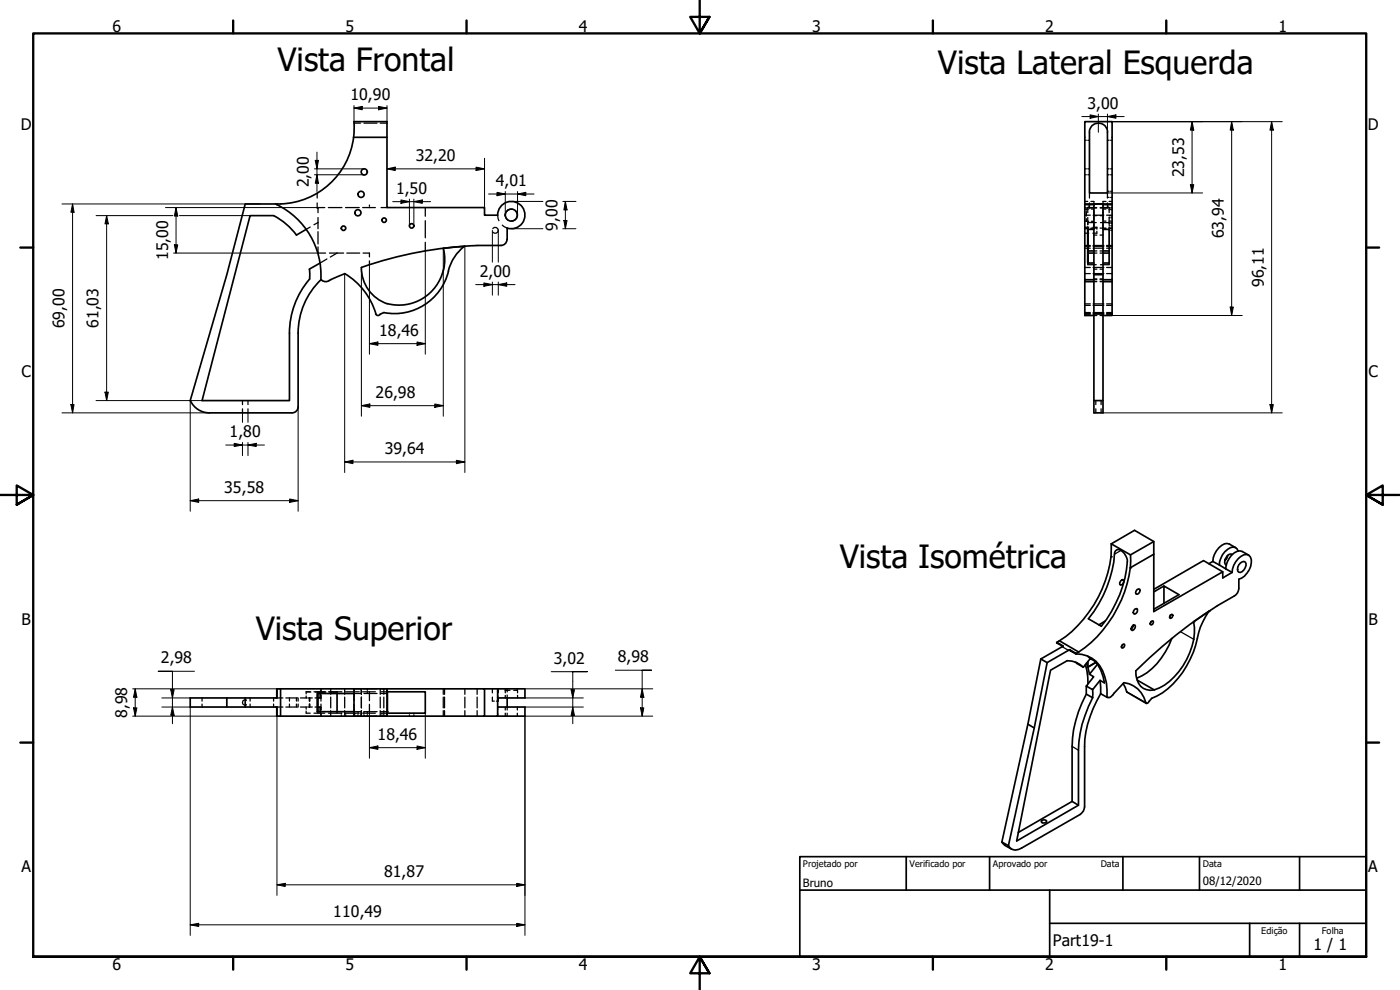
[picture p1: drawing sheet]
<svg xmlns="http://www.w3.org/2000/svg" width="420mm" height="297mm" viewBox="0 0 420 297" stroke-linecap="round" stroke-linejoin="round" font-family="sans-serif">
<!-- layer: Oculto (ISO) -->
<g fill="none" stroke="#000" stroke-width=".38">
<path d="M106.2 36.9h2M109.2 36.9h4M114.1 36.9h2M95.2 57.9v1.5M325.6 42.1h.4M325.6 50.7h.4M325.6 52.4h.4M326.5 42.1h.5M326.5 50.7h.5M326.5 52.4h.5M327 57.9v1.5M332.4 57.9v1.5"/>
<path d="M332.4 42.1h.5M332.4 59.2h.5M332.4 57.4h.5M332.4 50.7h.5M332.4 52.4h.5M333.3 42.1h.5M333.3 59.2h.5M333.3 57.4h.5M333.3 50.7h.5M333.3 52.4h.5M93.1 68.1l-1.2 .7M95.2 60.9l.1 1.5"/>
<path d="M95.2 62.4h.2M95.4 74.1v1.8h2.3M95.4 65.3v3.3M95.4 69.5v3.7M95.4 66.8l-1.2 .6M97.5 62.3h-2.1v1.5M98.1 77.7l-2 1.2M98.6 62.3h4M98.9 75.9h4.2M101.2 75.9l-2.1 1.2M103.7 62.3h4.1M104.1 75.9h3.8"/>
<path d="M108.8 62.3h3.8M109 75.9h1.9v1.2M110.9 61.5v.3M110.9 62v.3M110.9 78.3v1.1M114.4 62.3h1.7M127.6 62.3v2.6M127.6 66.2v5.2M127.6 72.7v2.6M147.9 68.6l.4-.4h.6l.5 .4 .1 .5-.1 .5-.5 .4h-.6l-.4-.4M149.4 64.6l.3 1.6M150.7 67.5l1.5 .9"/>
<path d="M151.7 64.1l-.1 .7 .4 .8 .4 .4M153.7 62.8l-1.3 .2-.5 .7M154.7 63.2a1.79 1.79 0 0 1 .4 2 1.79 1.79 0 0 1-1.7 1.1M325.6 62.3h.3M325.6 73.9h1.6M325.6 74.5h1.6M325.6 73.6h1.6M325.6 64.6h1.6M325.6 68.2h1.2M325.6 70h1.2M325.6 62.7h.2M325.6 68.4h.9"/>
<path d="M325.6 60.4h.9M325.6 68.6h.9M325.6 66.3h.2M325.9 62.7h.9M325.9 66.3h.1M326 62.7v.3M326 63.4v.4M326 63.9v.9M326 65.6v.8h.8M326.2 62.3h.4M326.5 68.1v.7v-.7M326.5 78.3v1.1h2.5"/>
<path d="M326.5 65.3v2.1M326.5 68.8v2.9M326.5 73.1v4M326.5 66.8h2.5M326.7 62.1l-.2 .2v1.5M326.8 62.3h2.3M327 60.9v1.5h2.1M327 61.5l-.2 .3M327.4 60.4h.9v1.4M327.4 68.4h1.8M327.5 62.7h.8M327.5 66.4h.8"/>
<path d="M328 68.2h1.2v.6M328 73.9h3.3M328 74.5h3.3M328 73.6h3.3M328 64.6h3.3M328.3 75.9h.9M328.3 75.3h.9M328.3 70.5h.9M328.3 64.7h.9M328.3 63.2v2.6M328.3 67.2v1.4h-.9M329.2 69.4v.6h-1.2"/>
<path d="M330.1 75.9h.9M330.1 75.3h.9M330.1 70.5h.9M330.1 64.7h.9M330.1 68.4h1.8M330.2 62.3h2.3M330.3 66.8h2.6M331 62.7h.9M331 63.2v2.6M331 67.2v1.4h.9M331 66.3h.9M331.9 60.4h-.9v1.4"/>
<path d="M332.1 73.9h1.7M332.1 74.5h1.7M332.1 73.6h1.7M332.1 64.6h1.7M332.4 60.9v1.5h-2.2M332.4 61.5l.1 .3M332.6 62.1l.3 .2v1.5M332.7 62.3h.4M332.9 79.2v.2h-2.6M332.9 65.3v2.1M332.9 68.1v.7M332.9 78.9v.1"/>
<path d="M332.9 62.7h.9M332.9 68.4h.9M332.9 60.4h.9M332.9 68.6h.9M332.9 69.1h.2M332.9 67.7h.2M332.9 64.8h.2M332.9 62.9h.2M332.9 66.7h.2M332.9 65.3h.2M332.9 67h.2M332.9 66.3h.9"/>
<path d="M333.4 62.3h.4M333.4 69.1h.4M333.4 67.7h.4M333.4 64.8h.4M333.4 62.9h.4M333.4 66.7h.4M333.4 65.3h.4M333.4 67h.4M325.6 80.2h1.6M325.6 91.2h1.6M325.6 82.1h1.6M325.6 94.3h1.6"/>
<path d="M325.6 93.8h1.6M325.6 91.6h1.6M325.6 94.1h1.6M328 80.2h3.3M328 91.2h3.3M328 82.1h3.3M328 94.3h3.3M328 93.8h3.3M328 91.6h3.3M328 94.1h3.3M328.3 94.7h.9M328.3 83.9h.9"/>
<path d="M328.3 84.5h.9M328.3 80.8h.9M328.3 83.7h.9M330.1 94.7h.9M330.1 83.9h.9M330.1 84.5h.9M330.1 80.8h.9M330.1 83.7h.9M332.1 80.2h1.7M332.1 91.2h1.7M332.1 82.1h1.7M332.1 94.3h1.7"/>
<path d="M332.1 93.8h1.7M332.1 91.6h1.7M332.1 94.1h1.7M72.8 120.2v1.2M72.8 122.7v1.2M74.4 120.2v1.2M74.4 122.7v1.2M328.9 120.2v1.2M328.9 122.7v1.2M330.5 120.2v1.2M330.5 122.7v1.2M60.6 209.4v1"/>
<path d="M60.6 211.3v.8M74 210.1l-.7-.1-.4 .3-.1 .5 .1 .5 .4 .3 .7-.2M75.1 209.4v1M75.1 211.3v.8M82.1 209.4v1M82.1 211.3v.8M83.1 209.4h1.8M83.1 212.1h1.8M85.8 209.4h3.5M85.8 212.1h3.5M86.9 209.4v1M86.9 211.3v.8"/>
<path d="M89 209.4v1M89 211.3v.8M89.5 209.4v1M89.5 211.3v.8M90.2 212.1h2M90.2 209.4h2M91.9 207.6h1.2M91.9 207.6h1.4M91.9 213.3v.7h1.2M91.9 207.6v.6M91.9 208.8v.6M91.9 212.1v.7"/>
<path d="M92.5 209.4h1.2M92.5 212.1h1.2M92.8 209.4v1M92.8 211.3v.8M92.9 209.4v1M92.9 211.3v.8M93 209.4v1M93 211.3v.8M94.2 207.6h3.6h-3.1M94.2 214h3.3M94.6 209.4h.8M94.6 212.1h.8"/>
<path d="M95.4 207.6v.2M95.4 207.9v.2M95.4 213.5v.2M95.4 213.8v.2M96.1 207.6v.2M96.1 207.9v.2M96.1 213.5v.2M96.1 213.8v.2M96.1 209.4h.1M96.1 212.1h.1M96.3 209.4h.1M96.3 211.3v1.7v-.9"/>
<path d="M96.3 206.7v.9M96.3 208.5v1.9M96.3 214v.9M98.6 207.6h4M98.6 214h4M99.3 206.7v1.6M99.3 209.2v3.2M99.3 213.2v1.7M101.2 207.6v.2M101.2 207.9v.2M101.2 213.5v.2M101.2 213.8v.2"/>
<path d="M102.4 214v.2M102.4 214.6v.3M103.4 206.7v1.6M103.4 209.2v3.2M103.4 213.2v1.7M103.7 207.6h4.1M103.7 214h4.1M103.8 214v.2M103.8 214.6v.3M106.1 214.9h2M106.1 206.7h2M106.2 211.3v2.2h2"/>
<path d="M106.3 206.7v.5M106.3 207.8v.6M106.3 213.2v.5M106.3 214.3v.6M106.5 214v.2M106.5 214.6v.3M107.4 213.5v.5M107.4 214.4v.5M108.2 208.1h-2v2.1M108.3 214v.2M108.3 214.6v.3M108.4 206.7v.4"/>
<path d="M108.4 207.6v.5M108.4 213.5v.5M108.4 214.4v.5M108.5 206.7v1.6M108.5 209.2v3.2M108.5 213.2v1.7M108.8 207.6h3.8M108.8 214h3.8M109.1 214.9h4M109.1 206.7h4M109.2 208.1h4M109.2 214.4v.5"/>
<path d="M110.2 206.7v.4M110.2 207.6v.5M110.2 213.5v.5M110.2 214.4v.5M110.9 207.6v.2M110.9 207.9v2.3M110.9 211.3v2.4M110.9 213.8v.2M113.2 213.5h-4v.5M114.1 209.2v3.2M114.1 213.2v1.7h2M114.2 213.5h1.9"/>
<path d="M114.2 208.1h1.9M114.4 207.6h1.7M114.4 214h1.7M114.6 214v.2M114.6 214.6v.3M115.2 206.7v1.6M115.2 209.2v3.2M115.2 213.2v1.7M116 214v.2M116 214.6v.3M116.1 206.7h-2v1.6M116.3 206.7v.3"/>
<path d="M116.3 207.3v.3M116.3 214v.2M116.3 214.6v.3M122.9 214v.2M122.9 214.6v.3M124.2 214v.2M124.2 214.6v.3M133 206.7v1.6M133 209.2v3.2M133 213.2v1.7M133.4 206.7v1.6M133.4 209.2v3.2"/>
<path d="M133.4 213.2v1.7M139.5 206.7v1.6M139.5 209.2v3.2M139.5 213.2v1.7M143.2 206.7v1.6M143.2 209.2v3.2M143.2 213.2v1.7M147.8 209.2v1.2h.5M147.8 206.7v1.2M149.4 206.7v.9M149.4 208.5v.9M149.4 212.1v.9"/>
<path d="M149.4 214v.9M149.5 209.2v1.2h-.5M149.5 206.7v1.2M151.6 207.1h1.4M151.6 206.7v.2M151.6 207v.9M151.6 208.6v.8M151.6 212.1v.9M151.6 214v.9M152.2 206.7v.9M152.2 208.5v.9M152.2 212.1v.9"/>
<path d="M152.2 214v.9M154.2 207.1h1.1v.8M155.3 206.7v.2M155.3 207v.1M155.3 212.1v.9M155.3 214v.9M155.3 208.6v.8"/>
</g>
<g fill="#000">
<circle cx="110.9" cy="61.5" r=".19"/>
<circle cx="326.5" cy="75.9" r=".19"/>
<circle cx="326.5" cy="75.3" r=".19"/>
<circle cx="106.2" cy="208.1" r=".19"/>
<circle cx="106.2" cy="213.5" r=".19"/>
</g>
<g fill="none" stroke="#000" stroke-width=".51">
<path d="M106.2 36.6a22.8 22.8 0 0 1-22 24.6M106.2 36.5h9.9v25.8h29.3v2.3h4M327.7 37.7a2.72 2.72 0 0 1 3-.6 2.72 2.72 0 0 1 1.7 2.6v18.2h-5.4v-18.7zM106.1 41.2h10M82.1 64.7h-7l-14.5 55.5h26.3v-20.3a24.8 24.8 0 0 1 6-16.2M82.2 64.7a20.2 20.2 0 0 1 6.8 5.8l2.9-1.7M83.1 61.2v.2a23.5 23.5 0 0 1 13.2 22.5M84.2 61.2h-10.6l-5.5 21.2-11 37.8a6.4 6.4 0 0 0 5.7 3.7M96.1 78.9l-3.3 1.9M133.1 74.5a13.7 13.7 0 0 1 0 6.5M139.5 73.9l-6.5 .6M139.5 73.8a13.4 13.4 0 0 0-4.9 7.5"/>
<path d="M143.2 73.7a118.8 118.8 0 0 0-34.7 6.5 11.4 11.4 0 0 0 7.7 11M149.4 64.5a4.1 4.1 0 0 1 4.5-4 4.1 4.1 0 0 1 3.6 4.9 4.1 4.1 0 0 1-5.3 3M152.1 71.8a1.81 1.81 0 0 1-1.8 1.8h-7.1M152.2 68.4v3.5M325.6 61.2v-24.7h8.2v24.9M325.6 61.4v22.5h2.7M325.6 61.4h2.7M326.5 68.8v10.1zM326.5 75.3h1.8M326.5 68.8h1.8M326.5 75.9h1.8M326.5 78.9h1.8"/>
<path d="M328.3 61.2h2.7v62.7h-2.7zM331 75.3h1.9M331 68.8h1.9v10.1h-1.9M331 61.4h2.8M331 75.9h1.9M333.8 61.2h-8.2v.2M333.8 61.4v22.5h-2.8M92.9 80.8v2.9M99.3 83.9l-1.3 .6-.9-.1-.8-.5a22.1 22.1 0 0 0-6.8 16.1v22.1a1.81 1.81 0 0 1-1.8 1.8h-24.8M103.4 82.1l-4.2 1.8M103.5 82.1a21 21 0 0 1 9.3 12M112.7 94.1l.7 .6 .7-.4"/>
<path d="M115.2 93.8l-1.1 .5M133.1 81a13.7 13.7 0 0 1-16.8 10.1M134.6 81.4a16.7 16.7 0 0 1-19.4 12.4M325.6 83.9v.6h2.7M325.6 84.5v10.2h2.7M328.3 82.4h2.7M331 84.5h2.8M333.8 84.5v10.2h-2.8M333.8 83.9v.6M328.3 120.2h2.7M333.5 163.2l7-4.1 5.8 3.4v3.8M333.5 163.2a34.8 34.8 0 0 1-10 24.5l-1.8 1.8-3.8 2.8"/>
<path d="M333.5 163.2l5.8 3.3M334.8 165.2l.3-.2a2.53 2.53 0 0 1 2.9 2.1 4.8 4.8 0 0 1 .1 3.8 35.4 35.4 0 0 1-7.6 17l-3.9-2.2a36.8 36.8 0 0 0 8-20.2zM336.7 174l.4-.1a1.05 1.05 0 0 1-.8 1.7l-.3-.3v-.4zM339.2 170.4a36.5 36.5 0 0 1-15.5 25.2M339.3 166.5l-.1 3.9M341.2 176.9l.8-.1a1.03 1.03 0 0 1-1.1 1.4l-.1-.4zM346.3 166.3v17.2l20.7-11.9v1.8l2.8-1.6M346.3 166.3l-7.1 4.1M346.3 162.5l-7 4M349.3 175.8l-3 1.8M364 168.5l2 1M364 168.5l-1.2 .6"/>
<path d="M366 169.5l1.9 1.2M367 171.6l-5.8-3.4-14.9 8.6M367.6 168.1l.1 1.1 .3 .3M367.9 170.7l1.9 1.1M368.4 166.7l-.8 1.4zM369.8 171.8a5.8 5.8 0 0 1 4.3-5.4 1.92 1.92 0 0 1 1.4 2.4 6.1 6.1 0 0 1-3.7 5 5 5 0 0 1-.8 4.6 137.8 137.8 0 0 0-30.1 22.9 5 5 0 0 0 4.3 5.8l1.2-.1M369.8 166.4a1.89 1.89 0 0 0-2.2 1.7M370.8 164.3l-1.9-1.1a2.72 2.72 0 0 0-3.1 1.1 6.3 6.3 0 0 0-1.8 4.2M371.6 165.3a1.78 1.78 0 0 0-1.4-1.2 1.78 1.78 0 0 0-1.8 .7 5.9 5.9 0 0 0-2.4 4.7M372.3 168.9l1-.4 .4 .1a2.19 2.19 0 0 1-1.9 3.1 1.88 1.88 0 0 1 .5-2.8zM374.7 166.5l-1.9-1a3.2 3.2 0 0 0-3.9 2l-.9 2.1-.1 1.1M312.4 197.7l1.9 1.1"/>
<path d="M317.9 192.3l-.7 .4M317.9 192.3l5.8 3.3M319 193.9l-1.9-1 .1-.2 1.9 1.2-6.7 3.8-3.9 19.6-7.8 35.4M321 194.9l-6.7 3.9-3.9 19.6-7.8 35.3M322.8 198.7l2.3 1.5 2.1-2.6a7.7 7.7 0 0 1 3.8 5.3l.5 2-1.4-.8-2.2 2.8-1.9-1 2.2-2.8-1.2-.8M322.9 196.2a8.6 8.6 0 0 1 8.6 6.7l.5 1.9 .2 4.4M323 196.1l-2-1.2v.2l1.9 1.1M323 196.1l-.1 .1M323.7 195.6l-.7 .5M325.8 199.4l.7 3.7v2.1M326.1 199l.9 3.3M326.4 196.8l.8 .8"/>
<path d="M326.5 198.5v1.6M328.9 198.7l-2.4 1.4M329.4 199.3l-2.4 3M331.7 186.4l-1.9 1.1M336.9 193.5l-.3 .4M337 193.3l.3-.1a.74 .74 0 0 1-.3 1.2h-.3l-.2-.3zM340.1 187.6l-.1 .4-.5 .7a1.06 1.06 0 0 1 1.1-1.1 1.08 1.08 0 0 1-1 1.5l-.1-.4M340.6 182.8l.7-.1a1.03 1.03 0 0 1-1.1 1.4l-.1-.3zM345.5 186.5l-.3 .4M345.6 186.4h.5l-.2 .8-.3 .3-.4-.3zM349.3 181v-5.2l4.5 2.6-7.5 4.4M351.3 184.6l.6-.2a.81 .81 0 0 1-.6 1.1l-.3-.1z"/>
<path d="M351.3 184.5l-.2 .5M351.7 191.6a19.7 19.7 0 0 1-10.6 11.9M68.1 209.4v2.7M73.6 209.4v2.7M83.1 209.4v-2.7v2.7h-26v2.7h26v2.8M83.1 212.1v2.8M83.1 206.7h23.1v8.2h-23.1M84.2 206.7v8.2M95.4 212.1h.7v1.4M95.4 208.1v5.4M96.1 208.1v1.3h-.7M101.2 208.1v5.4"/>
<path d="M106.2 206.7h39.2v8.2h-39.2M106.2 208.1h-11v5.4h11M116.1 208.1v-1.4v8.2M116.1 207.6h11.5v6.4h-11.5M116.3 207.6v6.4M145.4 206.7h4M149.4 206.7h8.1v2.7h-8.1zM149.4 212.1v2.8h-4M149.4 209.4v2.7h8.1v2.8h-8.1M152.2 209.4v2.7M308.5 217.3l1.9 1.1M325.1 200.2a6.6 6.6 0 0 0-4.8-2l-5 2.9-10.2 51.2 18.6-10.7v-16.5a34.4 34.4 0 0 1 4.2-15.8"/>
<path d="M326 205.9v2.4a34.4 34.4 0 0 0-4.2 15.7v16.5l-16.2 9.3M326 208.3l1.9 1M327.9 206.9v2.4M330.1 204.1l.2 4M330.3 208.1a33.2 33.2 0 0 0-4.8 15.9v18.1a2.89 2.89 0 0 1-1.3 2.2l-17.6 10.1a2.61 2.61 0 0 1-4-.7M330.3 208.1l1.9 1.1M337.1 205.1l1.2 2.6 5.7 3.4M341.3 204.1l5.1 2.9M346.4 207a17.2 17.2 0 0 0 9.8-9.2 16.7 16.7 0 0 0 2-11.3l4.6-3.1a23.2 23.2 0 0 0-4 10.2 25.8 25.8 0 0 1-11.6 15.2l-1.6 .7a2.57 2.57 0 0 1-1.5 1.6 8.5 8.5 0 0 0-6.8-6.3l-3 3.2a1.97 1.97 0 0 1-2.1 1.2M300.7 252.7l.9 1 1.9 1M300.7 252.7l1.9 1M312.5 246.2a1.13 1.13 0 0 1 1.6 .2 .93 .93 0 0 1-.7 .6 .93 .93 0 0 1-.9-.4z"/>
<path d="M321.8 240.5l1.9 1.1"/>
<circle cx="108.4" cy="58.3" r=".92"/>
<circle cx="109.3" cy="51.6" r=".92"/>
<circle cx="103.1" cy="68.5" r=".67"/>
<circle cx="107.4" cy="63.8" r=".92"/>
<circle cx="115.3" cy="66.1" r=".67"/>
<circle cx="123.5" cy="67.8" r=".67"/>
<circle cx="153.4" cy="64.5" r="1.81"/>
</g>
<g fill="#000">
<circle cx="333.4" cy="167.1" r=".25"/>
<circle cx="339.2" cy="170.4" r=".25"/>
<circle cx="358.2" cy="186.5" r=".25"/>
<circle cx="362.8" cy="183.4" r=".25"/>
<circle cx="116.1" cy="213.5" r=".25"/>
</g>
<path d="M336.4 165.1l-1.9 1.2M318.8 194l1.9 1.1M354.3 189.5l4 2.3M338.1 207.6l5.8 3.3M321.8 224l1.9 1.1" fill="none" stroke="#000" stroke-width=".38"/>
<!-- layer: Borda (ISO) -->
<g fill="none" stroke="#000" stroke-width=".7">
<path d="M70 6.1v3.9M140 6.1v3.9M210 0v10l-2.9-4.9h5.8l-2.9 4.9 2.9-4.9M280 6.1v3.9M350 6.1v3.9M6.1 74.3h3.9M410 74.3h3.9M0 148.5h10l-5-2.8v5.7l5-2.9-5 2.9M420 148.5h-10l5-2.8v5.7l-5-2.9 5 2.9M6.1 222.8h3.9M410 222.8h3.9M10 287.1v-277.1h400v277.1h-400h400"/>
<path d="M70 287.1v3.8M140 287.1v3.8M212.9 292l-2.9-4.9 2.9 4.9h-5.8l2.9-4.9v9.9M280 287.1v3.8M350 287.1v3.8"/>
</g>
<path d="M240 257h170v30.1h-170zM272 257v10.1M297 257v10.1M337 257v10.1M360 257v10.1M390 257v10.1M240 267.1h170M315 277h95M315 267.1v20M375 277v10.1M390 277v10.1" fill="none" stroke="#000" stroke-width=".51"/>
<g fill="none" stroke="#000" stroke-width=".3">
<path d="M106.2 32.4l2.5-.5v1zM106.2 32.4h9.9M106.2 31.7v4.8M113.6 31.9l2.5 .5-2.5 .5zM116.1 31.7v4.8M324.7 35h12.7M327.2 34.5l2.4 .5-2.4 .5zM329.6 34.2v5.5M332.4 35l2.5-.5v1zM332.4 34.2v5.5M333.8 36.5h51M357.8 36.5l.5 2.5h-1z"/>
<path d="M357.8 36.5v21.4M369.6 36.5l.5 2.5h-.9zM369.6 36.5v58.2M381.6 36.5l.5 2.5h-1zM381.6 36.5v87.4M94.4 50.7h14.9M94.4 52.4h14.9M94.6 48.1h1l-.5 2.6zM95.1 52.4l.5 2.6h-1zM95.1 45.6v11.9M116.1 50.7l2.5-.5v1zM116.1 50.7h29.3"/>
<path d="M120.3 60l2.6 .5-2.6 .5zM122.9 59.7v8M124.2 59.7v8M142.9 50.2l2.5 .5-2.5 .5zM145.4 47.5v14.8M146.6 58.2h13.7M149.2 57.7l2.4 .5-2.4 .5zM151.6 57.5v7.1M155.3 58.2l2.5-.5v1zM155.3 57.5v7.1M332.4 57.9h28.5M357.3 55.4h1l-.5 2.5z"/>
<path d="M18.6 61.2h59.5M21.8 61.2l.4 2.5h-.9zM21.8 61.2v62.7M28.8 64.7h23.1M32 64.7l.5 2.5h-1zM32 64.7v55.5M49.7 62.3h45.7M52.1 75.9h43.3M52.3 73.5h1l-.5 2.4zM52.8 62.3l.5 2.5h-1zM52.8 62.3v13.6M53.8 64.7h21.3"/>
<path d="M110.9 79.4v26.9M117.9 60.5h11.3M124.2 60.5l2.5-.5v1zM127.6 75.3v31M133 74.5v50.4M139.5 73.9v67.9M147.8 69.1v9.6M149.5 69.1v9.6M153.5 68.6h9.4M153.5 60.4h9.4M168.9 68.6h3.9M168.9 60.4h3.9"/>
<path d="M169.2 66.2h1l-.5 2.4zM169.7 60.4l.5 2.6h-1zM169.7 60.4v8.2M103.4 82.1v59.7M108.5 80.2v44.7M142.7 85.4h11.9M145.2 84.9l2.6 .5-2.6 .5zM147.8 84.6v4M149.5 85.4l2.6-.5v1zM149.5 84.6v4M333.8 94.7h39M369.2 92.1h.9l-.5 2.6z"/>
<path d="M31.5 117.7h1l-.5 2.5zM110.9 103.1l2.5-.5v1zM110.9 103.1h16.7M125.2 102.6l2.4 .5-2.4 .5zM18.6 123.9h44.3M21.3 121.4h.9l-.4 2.5zM28.8 120.2h31.8M57.1 120.2v33.2M67.8 133.5h11.6M70.3 133l2.5 .5-2.5 .5zM72.8 123.9v2.8M72.8 132.8v3.9"/>
<path d="M74.4 133.5l2.5-.5v1zM74.4 123.9v2.8M74.4 132.8v3.9M89.5 122.1v31.3M103.4 138.6l2.5-.5v1zM103.4 138.6h36.1M108.5 121.7l2.5-.5v1zM108.5 121.7h24.5M130.5 121.2l2.5 .5-2.5 .5zM137 138.1l2.5 .5-2.5 .5zM331 123.9h53.8M381.1 121.4h1l-.5 2.5z"/>
<path d="M57.1 150.2l2.5-.5v1zM57.1 150.2h32.4M86.9 149.7l2.6 .5-2.6 .5zM39.8 206.7h44.4M39.8 214.9h44.4M40.1 212.4h1l-.5 2.5zM40.6 206.7l.5 2.5h-1zM40.6 206.7v8.2M48.6 212.1h8.5v68.6M48.6 209.4h8.5M51.2 206.9h1.1l-.5 2.5zM51.8 212.1l.5 2.5h-1.1z"/>
<path d="M58.4 201.4h-10.9h4.3v15.8M83.1 214.9v53.8M110.9 214v13.5M127.6 214v13.5M157.5 206.7h38.4M157.5 212.1h17.6M157.5 209.4h17.6M165.4 201.5h10.9h-4.4v15.7M171.4 206.9h1l-.5 2.5zM171.9 212.1l.5 2.6h-1zM184.7 201.1h10.8h-2.8v13.8M192.2 212.4h1l-.5 2.5z"/>
<path d="M192.7 206.7l.5 2.5h-1zM195.9 214.9h-38.4v65.8M110.9 224.3l2.5-.5v1zM110.9 224.3h16.7M125.2 223.8l2.4 .5-2.4 .5zM57.1 277.5l2.5-.5v1zM57.1 277.5h100.4M83.1 265.5l2.5-.5v1zM83.1 265.5h74.4M155.1 265l2.4 .5-2.4 .5zM155.1 277l2.4 .5-2.4 .5z"/>
</g>
<g fill="#000">
<path d="M106.2 32.4l2.5-.5v1z" fill-rule="evenodd"/>
<path d="M113.6 31.9l2.5 .5-2.5 .5z" fill-rule="evenodd"/>
<path d="M327.2 34.5l2.4 .5-2.4 .5z" fill-rule="evenodd"/>
<path d="M332.4 35l2.5-.5v1z" fill-rule="evenodd"/>
<path d="M357.8 36.5l.5 2.5h-1z" fill-rule="evenodd"/>
<path d="M369.6 36.5l.5 2.5h-.9z" fill-rule="evenodd"/>
<path d="M381.6 36.5l.5 2.5h-1z" fill-rule="evenodd"/>
<path d="M94.6 48.1h1l-.5 2.6z" fill-rule="evenodd"/>
<path d="M95.1 52.4l.5 2.6h-1z" fill-rule="evenodd"/>
<path d="M116.1 50.7l2.5-.5v1z" fill-rule="evenodd"/>
<path d="M124.2 60.5l2.5-.5v1z" fill-rule="evenodd"/>
<path d="M142.9 50.2l2.5 .5-2.5 .5z" fill-rule="evenodd"/>
<path d="M149.2 57.7l2.4 .5-2.4 .5z" fill-rule="evenodd"/>
<path d="M155.3 58.2l2.5-.5v1z" fill-rule="evenodd"/>
<path d="M357.3 55.4h1l-.5 2.5z" fill-rule="evenodd"/>
<path d="M21.8 61.2l.4 2.5h-.9z" fill-rule="evenodd"/>
<path d="M32 64.7l.5 2.5h-1z" fill-rule="evenodd"/>
<path d="M52.3 73.5h1l-.5 2.4z" fill-rule="evenodd"/>
<path d="M52.8 62.3l.5 2.5h-1z" fill-rule="evenodd"/>
<path d="M120.3 60l2.6 .5-2.6 .5z" fill-rule="evenodd"/>
<path d="M169.2 66.2h1l-.5 2.4z" fill-rule="evenodd"/>
<path d="M169.7 60.4l.5 2.6h-1z" fill-rule="evenodd"/>
<path d="M145.2 84.9l2.6 .5-2.6 .5z" fill-rule="evenodd"/>
<path d="M149.5 85.4l2.6-.5v1z" fill-rule="evenodd"/>
<path d="M369.2 92.1h.9l-.5 2.6z" fill-rule="evenodd"/>
<path d="M31.5 117.7h1l-.5 2.5z" fill-rule="evenodd"/>
<path d="M110.9 103.1l2.5-.5v1z" fill-rule="evenodd"/>
<path d="M125.2 102.6l2.4 .5-2.4 .5z" fill-rule="evenodd"/>
<path d="M21.3 121.4h.9l-.4 2.5z" fill-rule="evenodd"/>
<path d="M70.3 133l2.5 .5-2.5 .5z" fill-rule="evenodd"/>
<path d="M74.4 133.5l2.5-.5v1z" fill-rule="evenodd"/>
<path d="M103.4 138.6l2.5-.5v1z" fill-rule="evenodd"/>
<path d="M108.5 121.7l2.5-.5v1z" fill-rule="evenodd"/>
<path d="M130.5 121.2l2.5 .5-2.5 .5z" fill-rule="evenodd"/>
<path d="M137 138.1l2.5 .5-2.5 .5z" fill-rule="evenodd"/>
<path d="M381.1 121.4h1l-.5 2.5z" fill-rule="evenodd"/>
<path d="M57.1 150.2l2.5-.5v1z" fill-rule="evenodd"/>
<path d="M86.9 149.7l2.6 .5-2.6 .5z" fill-rule="evenodd"/>
<path d="M40.1 212.4h1l-.5 2.5z" fill-rule="evenodd"/>
<path d="M40.6 206.7l.5 2.5h-1z" fill-rule="evenodd"/>
<path d="M51.2 206.9h1.1l-.5 2.5z" fill-rule="evenodd"/>
<path d="M51.8 212.1l.5 2.5h-1.1z" fill-rule="evenodd"/>
<path d="M171.4 206.9h1l-.5 2.5z" fill-rule="evenodd"/>
<path d="M171.9 212.1l.5 2.6h-1z" fill-rule="evenodd"/>
<path d="M192.2 212.4h1l-.5 2.5z" fill-rule="evenodd"/>
<path d="M192.7 206.7l.5 2.5h-1z" fill-rule="evenodd"/>
<path d="M110.9 224.3l2.5-.5v1z" fill-rule="evenodd"/>
<path d="M125.2 223.8l2.4 .5-2.4 .5z" fill-rule="evenodd"/>
<path d="M57.1 277.5l2.5-.5v1z" fill-rule="evenodd"/>
<path d="M83.1 265.5l2.5-.5v1z" fill-rule="evenodd"/>
<path d="M155.1 265l2.4 .5-2.4 .5z" fill-rule="evenodd"/>
<path d="M155.1 277l2.4 .5-2.4 .5z" fill-rule="evenodd"/>
</g>
<g font-size="9.6">
<text x="83.3" y="21.3">Vista Frontal</text>
<text x="281.5" y="22.2">Vista Lateral Esquerda</text>
<text x="252" y="170.4">Vista Isométrica</text>
<text x="76.8" y="192.1">Vista Superior</text>
</g>
<g font-size="4.8">
<text x="33.7" y="9.6">6</text>
<text x="103.7" y="9.6">5</text>
<text x="173.7" y="9.6">4</text>
<text x="243.7" y="9.6">3</text>
<text x="313.7" y="9.6">2</text>
<text x="383.7" y="9.6">1</text>
<text x="105.2" y="30">10,90</text>
<text x="326.3" y="32.6">3,00</text>
<text x="6.2" y="38.9">D</text>
<text x="410.5" y="38.9">D</text>
<text x="124.8" y="48.2">32,20</text>
<text x="355.3" y="53.2" transform="rotate(-90 355.3 53.2)">23,53</text>
<text x="92.7" y="56.2" transform="rotate(-90 92.7 56.2)">2,00</text>
<text x="118.9" y="58.1">1,50</text>
<text x="148.8" y="55.8">4,01</text>
<text x="167.3" y="69.2" transform="rotate(-90 167.3 69.2)">9,00</text>
<text x="367.3" y="71.6" transform="rotate(-90 367.3 71.6)">63,94</text>
<text x="50.5" y="78" transform="rotate(-90 50.5 78)">15,00</text>
<text x="144" y="83">2,00</text>
<text x="379.3" y="86.2" transform="rotate(-90 379.3 86.2)">96,11</text>
<text x="19.4" y="98.5" transform="rotate(-90 19.4 98.5)">69,00</text>
<text x="29.6" y="98.4" transform="rotate(-90 29.6 98.4)">61,03</text>
<text x="113.8" y="100.7">18,46</text>
<text x="6.4" y="113.1">C</text>
<text x="410.7" y="113.1">C</text>
<text x="112.7" y="119.3">26,98</text>
<text x="68.9" y="131.1">1,80</text>
<text x="115.5" y="136.2">39,64</text>
<text x="67.3" y="147.8">35,58</text>
<text x="6.4" y="187.4">B</text>
<text x="410.7" y="187.4">B</text>
<text x="48.3" y="199">2,98</text>
<text x="166.2" y="199.2">3,02</text>
<text x="185.4" y="198.7">8,98</text>
<text x="38.2" y="215.4" transform="rotate(-90 38.2 215.4)">8,98</text>
<text x="113.3" y="222">18,46</text>
<text x="6.4" y="261.7">A</text>
<text x="115.3" y="263.1">81,87</text>
<text x="410.7" y="261.7">A</text>
<text x="100" y="275.1">110,49</text>
<text x="316" y="283.8">Part19-1</text>
<text x="394.2" y="285">1 / 1</text>
<text x="33.7" y="290.9">6</text>
<text x="103.7" y="290.9">5</text>
<text x="173.7" y="290.9">4</text>
<text x="243.7" y="290.9">3</text>
<text x="313.7" y="290.9">2</text>
<text x="383.7" y="290.9">1</text>
</g>
<g font-size="3.4">
<text x="241" y="266">Bruno</text>
<text x="361" y="265.5">08/12/2020</text>
</g>
<g font-size="2.7">
<text x="241" y="260.1">Projetado por</text>
<text x="273" y="260.1">Verificado por</text>
<text x="298" y="260.1">Aprovado por</text>
<text x="330.3" y="260">Data</text>
<text x="361" y="260">Data</text>
<text x="378.5" y="280.2">Edição</text>
<text x="396.7" y="280.1">Folha</text>
</g>
</svg>
